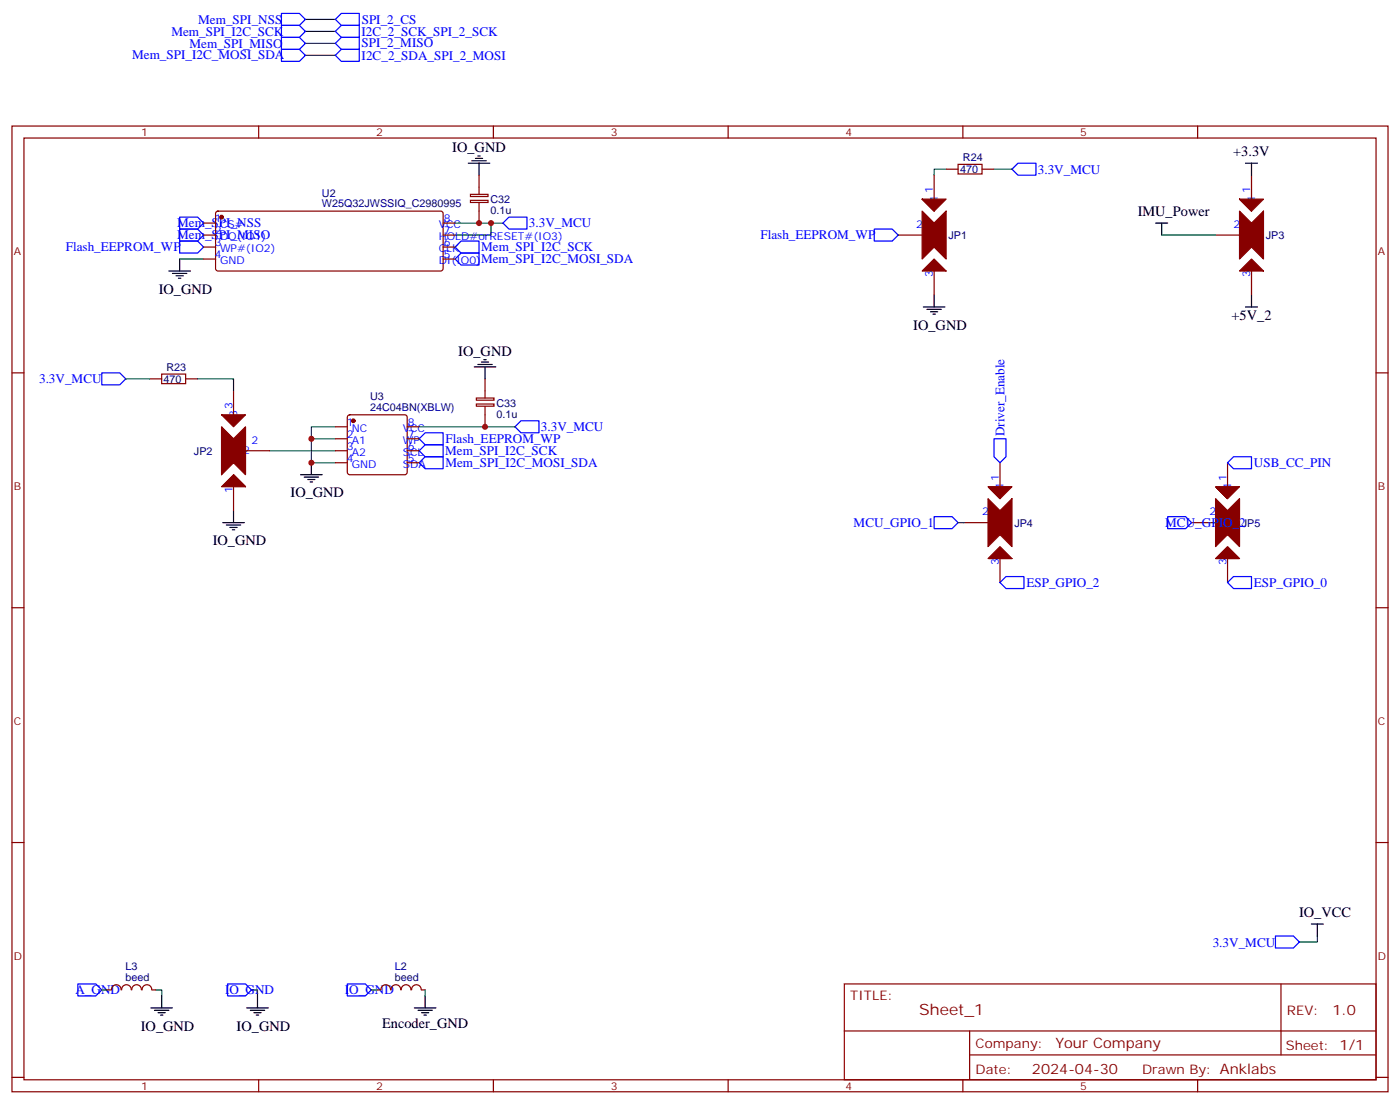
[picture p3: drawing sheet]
<svg xmlns="http://www.w3.org/2000/svg" width="412mm" height="325mm" viewBox="0 0 412 325" stroke-linecap="round" stroke-linejoin="round" font-family="sans-serif">
<g fill="none" stroke="#870000" stroke-width=".35">
<path d="M3.5 37.1h405.4v284.4h-405.4zM76.2 37.1v3.5M145.3 37.1v3.5M214.5 37.1v3.5M283.6 37.1v3.5M352.8 37.1v3.5M7.1 40.6h398.2v277.3h-398.2zM138.6 59h5.2v.6h-5.2zM138.6 57.2h5.2v.7h-5.2zM141.1 51.6v5.6M141.1 59.7v6M275.2 51.6v7"/>
<path d="M278.7 49.8h3.5M282.2 48.4h7.1v2.8h-7.1zM289.3 49.8h3.5M368.7 51.6v7M60 65.7h3.5M60 69.2h3.5M60 72.7h3.5M60 76.3h3.5M63.7 62.4l.5-.2h65.9l.4 .7v16.5l-.7 .4-65.9-.1-.4-.6v-16.2zM130.5 65.7h3.6M130.5 69.2h3.6M130.5 72.7h3.6"/>
<path d="M130.5 76.3h3.6M264.6 69.2h7M275.2 79.8v7.1M358.1 69.2h7M368.7 79.8v7.1M3.5 109.8h3.6M44.1 111.5h3.5M47.6 110.1h7.1v2.9h-7.1zM54.7 111.5h3.5M68.8 115.1v7M140.3 119h5.2v.6h-5.2zM140.3 117.2h5.2v.6h-5.2z"/>
<path d="M142.9 111.5v5.7M142.9 119.7v6M405.3 109.8h3.6M72.3 132.7h7.1M98.8 132.7h3.5M98.8 125.7h3.5M98.8 129.2h3.5M98.8 136.2h3.5M102.5 122.3l.5-.2h16.2l.5 .2 .2 .5v16.3l-.2 .5-.5 .2h-16.2l-.5-.3-.2-.4v-16.3zM119.9 132.7h3.6M119.9 125.7h3.6M119.9 129.2h3.6"/>
<path d="M119.9 136.2h3.6M294.6 136.2v7.1M361.6 136.2v7.1M68.8 143.3v7.1M284 153.9h7M351 153.9h7.1M3.5 178.9h3.6M294.6 164.5v7M361.6 164.5v7M405.3 178.9h3.6M3.5 248.1h3.6M405.3 248.1h3.6"/>
<path d="M35.7 291.4a1.41 1.41 0 0 0-1.4-1.5 1.41 1.41 0 0 0-1.5 1.5l-1.1 .1M35.8 291.4a1.41 1.41 0 0 1 1.4-1.5 1.41 1.41 0 0 1 1.5 1.5M38.8 291.4a1.41 1.41 0 0 1 1.4-1.5 1.41 1.41 0 0 1 1.4 1.5M41.9 291.4a1.41 1.41 0 0 1 1.4-1.5 1.41 1.41 0 0 1 1.4 1.5M44.8 291.5h1.1M111.1 291.5h1.1M112.2 291.4a1.41 1.41 0 0 1 1.4-1.5 1.41 1.41 0 0 1 1.4 1.5M115.2 291.4a1.41 1.41 0 0 1 1.4-1.5 1.41 1.41 0 0 1 1.4 1.5M118.2 291.4a1.41 1.41 0 0 1 1.4-1.5 1.41 1.41 0 0 1 1.4 1.5M121.2 291.4a1.41 1.41 0 0 1 1.5-1.5 1.41 1.41 0 0 1 1.4 1.5M124.2 291.5h1M248.7 289.7h156.6v28.2h-156.6z"/>
<path d="M377.3 289.7v20.9M3.5 317.2h3.6M76.2 317.9v3.6M145.3 317.9v3.6M214.5 317.9v3.6M248.7 303.5h156.5M283.6 317.9v3.6M285.6 310.6h119.6M285.6 303.5v14.2M352.8 317.9v3.6M405.3 317.2h3.6"/>
</g>
<g fill="none" stroke="#00f" stroke-width=".35">
<path d="M82.9 14.5h5.3l1.8 1.8-1.8 1.8h-5.3zM82.9 11h5.3l1.8 1.8-1.8 1.7h-5.3zM82.9 4h5.3l1.8 1.7-1.8 1.8h-5.3zM82.9 7.5h5.3l1.8 1.7-1.8 1.8h-5.3zM100.5 4h5.3v3.5h-5.3l-1.7-1.8zM100.5 7.5h5.3v3.5h-5.3l-1.7-1.8zM100.5 11h5.3v3.5h-5.3l-1.7-1.7zM100.5 14.5h5.3v3.6h-5.3l-1.7-1.8zM298.1 49.8l1.8-1.8h5.3v3.6h-5.3zM52.9 67.5h5.3l1.8 1.7-1.8 1.8h-5.3zM52.9 63.9h5.3l1.8 1.8-1.8 1.8h-5.3zM52.9 71h5.3l1.8 1.7-1.8 1.8h-5.3z"/>
<path d="M134.1 76.3l1.7-1.8h5.3v3.5h-5.3zM134.1 72.7l1.7-1.7h5.3v3.5h-5.3zM148.2 65.7l1.7-1.8h5.3v3.6h-5.3zM257.5 67.5h5.3l1.8 1.7-1.8 1.8h-5.3zM30 109.8h5.3l1.7 1.7-1.7 1.8h-5.3zM123.5 136.2l1.7-1.7h5.3v3.5h-5.3zM123.5 132.7l1.7-1.7h5.3v3.5h-5.3zM123.5 129.2l1.7-1.8h5.3v3.6h-5.3zM151.7 125.7l1.8-1.8h5.2v3.5h-5.2zM292.8 129.2h3.5v5.3l-1.7 1.7-1.8-1.7zM361.6 136.2l1.8-1.7h5.3v3.5h-5.3zM275.2 152.1h5.3l1.7 1.8-1.7 1.7h-5.3z"/>
<path d="M344 152.1h5.2l1.8 1.8-1.8 1.7h-5.2zM294.6 171.5l1.7-1.7h5.3v3.5h-5.3zM361.6 171.5l1.8-1.7h5.3v3.5h-5.3zM375.7 275.6h5.3l1.8 1.8-1.8 1.7h-5.3zM22.9 289.7h5.3l1.8 1.8-1.8 1.7h-5.3zM67 289.7h5.3l1.8 1.8-1.8 1.7h-5.3zM102.3 289.7h5.3l1.8 1.8-1.8 1.7h-5.3z"/>
</g>
<g fill="none" stroke="#008700" stroke-width=".35">
<path d="M90 5.7h8.8M90 9.2h8.8M90 12.8h8.8M90 16.3h8.8M278.7 49.8h-3.5v1.8M292.8 49.8h5.3M52.9 76.3h7.1M134.1 65.7h14.1M144.6 65.7v3.5h-10.5M342.2 69.2h15.9M37 111.5h7.1M58.2 111.5h10.6v3.6"/>
<path d="M79.4 132.7h19.4M91.7 129.2h7.1M98.8 125.7h-7.1v10.5h7.1M123.5 125.7h28.2M282.2 153.9h1.8M388.1 275.6v1.8h-5.3M30 291.5h1.7M45.9 291.5h1.7v1.7M74.1 291.5h1.7v1.7M109.4 291.5h1.7M125.2 291.5v1.7"/>
</g>
<g fill="none" stroke="#000" stroke-width=".35">
<path d="M137.9 48h6.4M139 47.3h4.2M140.1 46.6h2.1M140.8 45.9h.7M141.1 48v3.6M366.9 48h3.5M368.7 48v3.6M49.7 79.8h6.4M52.9 76.3v3.5M340.4 65.7h3.6M342.2 65.7v3.5M50.8 80.5h4.2"/>
<path d="M51.9 81.2h2.1M52.6 81.9h.7M272 90.4h6.3M273 91.1h4.3M274.1 91.8h2.1M274.8 92.5h.7M275.2 86.9v3.5M366.9 90.4h3.5M368.7 86.9v3.5M139.7 108h6.3M140.8 107.3h4.2M141.8 106.6h2.1"/>
<path d="M142.5 105.9h.7M142.9 108v3.5M88.5 139.8h6.4M91.7 136.2v3.6M65.6 153.9h6.4M66.7 154.6h4.2M67.7 155.3h2.1M68.4 156h.7M68.8 150.4v3.5M89.6 140.5h4.2M90.7 141.2h2.1M91.4 141.9h.7"/>
<path d="M386.3 272.1h3.5M388.1 272.1v3.5M44.4 296.8h6.4M45.5 297.5h4.2M46.6 298.2h2.1M47.3 298.9h.7M47.6 293.2v3.6M72.7 296.8h6.3M73.7 297.5h4.3M74.8 298.2h2.1M75.5 298.9h.7M75.8 293.2v3.6"/>
<path d="M122.1 296.8h6.3M123.1 297.5h4.3M124.2 298.2h2.1M124.9 298.9h.7M125.2 293.2v3.6"/>
</g>
<g fill="#870000" stroke="#870000" stroke-width=".35">
<path d="M65.3 143.3l3.5-3.5 3.5 3.5-3.5-3.5 3.5 3.5z"/>
<path d="M65.3 125.7l3.5 3.5 3.5-3.5v14.1l-3.5-3.6-3.5 3.6z"/>
<path d="M65.3 122.1h7l-3.5 3.6z"/>
<path d="M271.6 58.6h7.1l-3.5 3.6z"/>
<path d="M271.6 62.2l3.6 3.5 3.5-3.5v14.1l-3.5-3.6-3.6 3.6z"/>
<path d="M275.2 76.3l3.5 3.5h-7.1z"/>
<path d="M365.1 58.6h7.1l-3.5 3.6z"/>
<path d="M365.1 62.2l3.6 3.5 3.5-3.5v14.1l-3.5-3.6-3.6 3.6z"/>
<path d="M365.1 79.8l3.6-3.5 3.5 3.5z"/>
<path d="M291 143.3h7.1l-3.5 3.5z"/>
<path d="M291 146.8l3.6 3.6 3.5-3.6v14.1l-3.5-3.5-3.6 3.5z"/>
<path d="M291 164.5l3.6-3.6 3.5 3.6z"/>
<path d="M358.1 143.3h7l-3.5 3.5z"/>
<path d="M358.1 146.8l3.5 3.6 3.5-3.6v14.1l-3.5-3.5-3.5 3.5z"/>
<path d="M361.6 160.9l3.5 3.6h-7z"/>
<circle cx="65.3" cy="63.9" r=".53"/>
<circle cx="104.1" cy="123.9" r=".53"/>
</g>
<g fill="#c00">
<circle cx="144.6" cy="65.7" r=".88"/>
<circle cx="91.7" cy="129.2" r=".88"/>
<circle cx="91.7" cy="136.2" r=".88"/>
<circle cx="141.1" cy="65.7" r=".88"/>
<circle cx="142.9" cy="125.7" r=".88"/>
</g>
<text font-size="4.6" fill="#800" x="270.8" y="298.7">Sheet_1</text>
<g font-size="4.2">
<text x="133.2" y="44.9">IO_GND</text>
<text x="363.3" y="46">+3.3V</text>
<text x="335.1" y="63.6">IMU_Power</text>
<text x="46.8" y="86.5">IO_GND</text>
<text x="362.8" y="94.3">+5V_2</text>
<text x="269" y="97.1">IO_GND</text>
<text x="135" y="104.8">IO_GND</text>
<text x="85.6" y="146.5">IO_GND</text>
<text x="62.7" y="160.6">IO_GND</text>
<text x="382.7" y="270">IO_VCC</text>
<text x="41.5" y="303.4">IO_GND</text>
<text x="69.7" y="303.4">IO_GND</text>
<text x="112.5" y="302.8">Encoder_GND</text>
</g>
<g font-size="4.2" fill="#800">
<text x="392.5" y="299">1.0</text>
<text x="310.9" y="308.5">Your Company</text>
<text x="304" y="316.3">2024-04-30</text>
</g>
<g font-size="3.9" fill="#00f">
<text x="50.5" y="10.5">Mem_SPI_I2C_SCK</text>
<text x="58.4" y="7">Mem_SPI_NSS</text>
<text x="106.5" y="10.5">I2C_2_SCK_SPI_2_SCK</text>
<text x="106.5" y="7">SPI_2_CS</text>
<text x="38.9" y="17.5">Mem_SPI_I2C_MOSI_SDA</text>
<text x="55.8" y="14">Mem_SPI_MISO</text>
<text x="106.5" y="13.9">SPI_2_MISO</text>
<text x="106.5" y="17.6">I2C_2_SDA_SPI_2_MOSI</text>
<text x="305.7" y="51.1">3.3V_MCU</text>
<text x="52.2" y="70.5">Mem_SPI_MISO</text>
<text x="52.2" y="66.9">Mem_SPI_NSS</text>
<text x="155.8" y="67">3.3V_MCU</text>
<text x="224" y="70.3">Flash_EEPROM_WP</text>
<text x="19.4" y="73.9">Flash_EEPROM_WP</text>
<text x="141.7" y="77.5">Mem_SPI_I2C_MOSI_SDA</text>
<text x="141.7" y="74">Mem_SPI_I2C_SCK</text>
<text x="11.5" y="112.9">3.3V_MCU</text>
<text x="131.2" y="130.5">Flash_EEPROM_WP</text>
<text x="159.3" y="126.9">3.3V_MCU</text>
<text x="295.9" y="128.5" transform="rotate(-90 295.9 128.5)">Driver_Enable</text>
<text x="131.1" y="133.9">Mem_SPI_I2C_SCK</text>
<text x="131.2" y="137.6">Mem_SPI_I2C_MOSI_SDA</text>
<text x="369.4" y="137.5">USB_CC_PIN</text>
<text x="251.5" y="155.2">MCU_GPIO_1</text>
<text x="343.3" y="155.1">MCU_GPIO_2</text>
<text x="302.3" y="172.8">ESP_GPIO_2</text>
<text x="369.4" y="172.8">ESP_GPIO_0</text>
<text x="357.2" y="278.7">3.3V_MCU</text>
<text x="22.2" y="292.7">A_GND</text>
<text x="66.3" y="292.7">IO_GND</text>
<text x="101.6" y="292.7">IO_GND</text>
</g>
<g font-size="3.9" fill="#800">
<text x="250.5" y="294.3">TITLE:</text>
<text x="379.1" y="299">REV:</text>
<text x="287.4" y="308.5">Company:</text>
<text x="378.7" y="309.1">Sheet: 1/1</text>
<text x="287.4" y="316.2">Date:</text>
<text x="336.4" y="316.2">Drawn By: Anklabs</text>
</g>
<g font-size="3.2" fill="#800">
<text x="41.6" y="40.1">1</text>
<text x="110.8" y="40.1">2</text>
<text x="179.9" y="40.1">3</text>
<text x="249.1" y="40.1">4</text>
<text x="318.2" y="40.1">5</text>
<text x="4.1" y="75.2">A</text>
<text x="405.9" y="75.2">A</text>
<text x="4.1" y="144.4">B</text>
<text x="405.9" y="144.4">B</text>
<text x="4.1" y="213.5">C</text>
<text x="405.9" y="213.5">C</text>
<text x="4.1" y="282.6">D</text>
<text x="405.9" y="282.6">D</text>
<text x="41.6" y="320.9">1</text>
<text x="110.8" y="320.9">2</text>
<text x="179.9" y="320.9">3</text>
<text x="249.1" y="320.9">4</text>
<text x="318.2" y="320.9">5</text>
</g>
<g font-size="3.2" fill="#000080">
<text x="283.6" y="47.4">R24</text>
<text x="282.8" y="51">470</text>
<text x="94.8" y="57.9">U2</text>
<text x="144.5" y="59.8">C32</text>
<text x="94.8" y="61">W25Q32JWSSIQ_C2980995</text>
<text x="144.5" y="62.9">0.1u</text>
<text x="279.4" y="70.4">JP1</text>
<text x="372.9" y="70.4">JP3</text>
<text x="48.2" y="112.7">470</text>
<text x="49" y="109.2">R23</text>
<text x="109" y="117.7">U3</text>
<text x="146.2" y="119.8">C33</text>
<text x="109" y="121">24C04BN(XBLW)</text>
<text x="146.2" y="122.9">0.1u</text>
<text x="57.1" y="133.9">JP2</text>
<text x="298.8" y="155.1">JP4</text>
<text x="365.8" y="155.1">JP5</text>
<text x="37" y="285.7">L3</text>
<text x="116.3" y="285.7">L2</text>
<text x="37" y="288.9">beed</text>
<text x="116.3" y="288.9">beed</text>
</g>
<g font-size="3.2" fill="#00f">
<text x="274.8" y="56.9" transform="rotate(-90 274.8 56.9)">1</text>
<text x="276.2" y="59.3" transform="rotate(-90 276.2 59.3)">1</text>
<text x="368.3" y="56.9" transform="rotate(-90 368.3 56.9)">1</text>
<text x="369.7" y="59.3" transform="rotate(-90 369.7 59.3)">1</text>
<text x="63.3" y="65.3">1</text>
<text x="130.7" y="65.3">8</text>
<text x="63.3" y="68.9">2</text>
<text x="64.8" y="67.1">CS#</text>
<text x="64.8" y="70.6">DO(IO1)</text>
<text x="129.2" y="70.6">HOLD#orRESET#(IO3)</text>
<text x="129.2" y="67.1">VCC</text>
<text x="130.7" y="68.9">7</text>
<text x="269.9" y="67.1">2</text>
<text x="363.4" y="67.1">2</text>
<text x="63.3" y="72.4">3</text>
<text x="63.3" y="75.9">4</text>
<text x="64.8" y="74.2">WP#(IO2)</text>
<text x="64.8" y="77.7">GND</text>
<text x="129.2" y="77.7">DI(IO0)</text>
<text x="129.2" y="74.2">CLK</text>
<text x="130.7" y="75.9">5</text>
<text x="130.7" y="72.4">6</text>
<text x="274.8" y="81.6" transform="rotate(-90 274.8 81.6)">3</text>
<text x="276.2" y="79.1" transform="rotate(-90 276.2 79.1)">3</text>
<text x="368.3" y="81.6" transform="rotate(-90 368.3 81.6)">3</text>
<text x="369.7" y="79.1" transform="rotate(-90 369.7 79.1)">3</text>
<text x="68.4" y="120.4" transform="rotate(-90 68.4 120.4)">3</text>
<text x="69.8" y="122.8" transform="rotate(-90 69.8 122.8)">3</text>
<text x="102.1" y="125.3">1</text>
<text x="120.1" y="125.3">8</text>
<text x="74.1" y="130.6">2</text>
<text x="102.1" y="128.8">2</text>
<text x="103.6" y="127.1">NC</text>
<text x="103.6" y="130.6">A1</text>
<text x="118.6" y="130.6">WP</text>
<text x="118.6" y="127.1">VCC</text>
<text x="120.1" y="128.8">7</text>
<text x="71.6" y="133.8">2</text>
<text x="102.1" y="132.4">3</text>
<text x="102.1" y="135.9">4</text>
<text x="103.6" y="134.1">A2</text>
<text x="103.6" y="137.7">GND</text>
<text x="118.6" y="137.7">SDA</text>
<text x="118.6" y="134.1">SCL</text>
<text x="120.1" y="135.9">5</text>
<text x="120.1" y="132.4">6</text>
<text x="69.8" y="142.6" transform="rotate(-90 69.8 142.6)">1</text>
<text x="294.2" y="141.5" transform="rotate(-90 294.2 141.5)">1</text>
<text x="361.2" y="141.5" transform="rotate(-90 361.2 141.5)">1</text>
<text x="68.4" y="145.1" transform="rotate(-90 68.4 145.1)">1</text>
<text x="295.6" y="144" transform="rotate(-90 295.6 144)">1</text>
<text x="362.7" y="144" transform="rotate(-90 362.7 144)">1</text>
<text x="289.3" y="151.8">2</text>
<text x="356.3" y="151.8">2</text>
<text x="358.8" y="154.9">2</text>
<text x="294.2" y="166.2" transform="rotate(-90 294.2 166.2)">3</text>
<text x="295.6" y="163.8" transform="rotate(-90 295.6 163.8)">3</text>
<text x="361.2" y="166.2" transform="rotate(-90 361.2 166.2)">3</text>
<text x="362.7" y="163.8" transform="rotate(-90 362.7 163.8)">3</text>
</g>
</svg>
